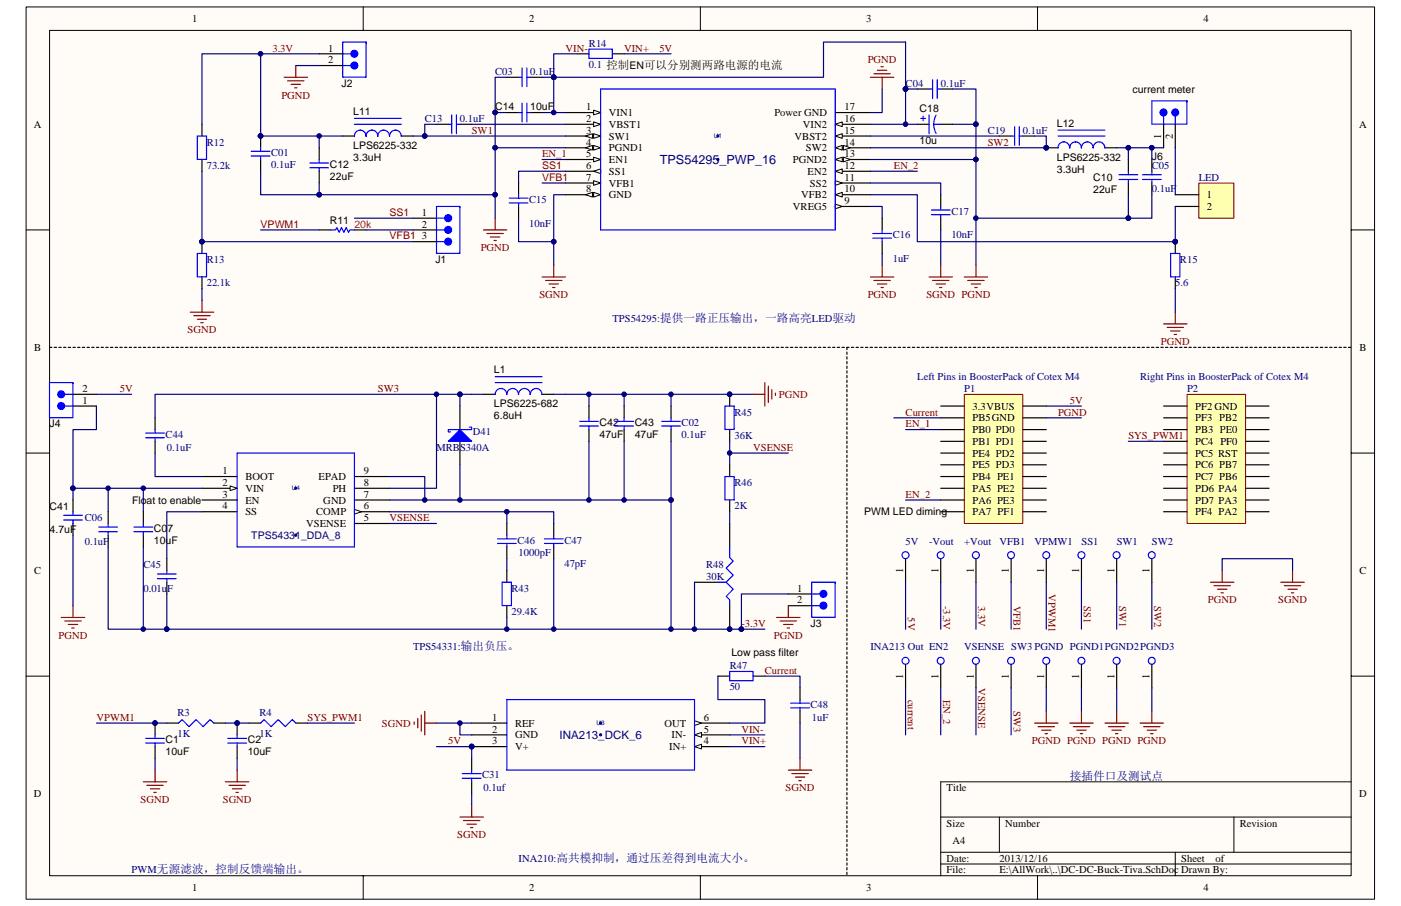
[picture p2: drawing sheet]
<svg xmlns="http://www.w3.org/2000/svg" width="432mm" height="279mm" viewBox="0 0 432 279" stroke-linecap="round" stroke-linejoin="round" font-family="sans-serif">
<path d="M8.1 2.2h415.6v275.1h-415.6z" fill="#fffcf8"/>
<path d="M8 2.1h415.7v275.2h-415.7z" fill="none" stroke="#000" stroke-width=".31"/>
<path d="M15.3 9.4h401.1v260.7h-401.1z" fill="#fffcf8"/>
<g fill="none" stroke="#000" stroke-width=".31">
<path d="M15.3 9.4h401.1v260.7h-401.1zM112 2.1v7.3M215.9 2.1v7.3M319.8 2.1v7.3M8 70.9h7.3M416.5 70.9h7.2M8 139.7h7.3M416.5 139.7h7.2M8 208.5h7.3M416.5 208.5h7.2M289.9 252h126.6M308 252v10.8"/>
<path d="M380.3 252v10.8M416.5 241.1h-126.6v29M112 270.1v7.2M215.9 270.1v7.2M289.9 262.8h126.6M289.9 266.4h126.6M319.8 270.1v7.2M362.2 262.8v7.3"/>
</g>
<path d="M174.3 34.7h10.8" fill="none" stroke="#000" stroke-width=".36"/>
<path d="M183 34l2.1 .7-2.1 .7z" fill="#fffcf8" stroke="#000" stroke-width=".31"/>
<path d="M174.3 38.3h10.8" fill="none" stroke="#000" stroke-width=".36"/>
<path d="M183 37.6l2.1 .7-2.1 .8z" fill="#fffcf8" stroke="#000" stroke-width=".31"/>
<path d="M174.3 42h10.8" fill="none" stroke="#000" stroke-width=".36"/>
<g fill="#fffcf8" stroke="#000" stroke-width=".31">
<path d="M183 41.2l2.1 .8-2.1 .7z"/>
<path d="M180.4 42l2.2-.8v1.5z"/>
</g>
<path d="M174.3 45.6h10.8" fill="none" stroke="#000" stroke-width=".36"/>
<g fill="#fffcf8" stroke="#000" stroke-width=".31">
<path d="M183 44.9l2.1 .7-2.1 .7z"/>
<path d="M180.4 45.6l2.2-.7v1.4z"/>
</g>
<path d="M174.3 49.2h10.8" fill="none" stroke="#000" stroke-width=".36"/>
<path d="M183 48.5l2.1 .7-2.1 .7z" fill="#fffcf8" stroke="#000" stroke-width=".31"/>
<path d="M174.3 52.8h10.8" fill="none" stroke="#000" stroke-width=".36"/>
<path d="M183 52.8l2.1-.7v1.4z" fill="#fffcf8" stroke="#000" stroke-width=".31"/>
<path d="M174.3 56.4h10.8" fill="none" stroke="#000" stroke-width=".36"/>
<path d="M183 55.7l2.1 .7-2.1 .7z" fill="#fffcf8" stroke="#000" stroke-width=".31"/>
<path d="M174.3 60h10.8" fill="none" stroke="#000" stroke-width=".36"/>
<g fill="#fffcf8" stroke="#000" stroke-width=".31">
<path d="M183 59.3l2.1 .7-2.1 .8z"/>
<path d="M180.4 60l2.2-.7v1.5z"/>
</g>
<path d="M257.4 63.7h10.9" fill="none" stroke="#000" stroke-width=".36"/>
<path d="M257.4 62.9l2.2 .8-2.2 .7z" fill="#fffcf8" stroke="#000" stroke-width=".31"/>
<path d="M257.4 60h10.9" fill="none" stroke="#000" stroke-width=".36"/>
<path d="M257.4 60l2.2-.7v1.5z" fill="#fffcf8" stroke="#000" stroke-width=".31"/>
<path d="M257.4 56.4h10.9" fill="none" stroke="#000" stroke-width=".36"/>
<path d="M257.4 55.7l2.2 .7-2.2 .8z" fill="#fffcf8" stroke="#000" stroke-width=".31"/>
<path d="M257.4 52.8h10.9" fill="none" stroke="#000" stroke-width=".36"/>
<path d="M257.4 52.8l2.2-.7v1.4z" fill="#fffcf8" stroke="#000" stroke-width=".31"/>
<path d="M257.4 49.2h10.9" fill="none" stroke="#000" stroke-width=".36"/>
<g fill="#fffcf8" stroke="#000" stroke-width=".31">
<path d="M257.4 49.2l2.2-.7v1.4z"/>
<path d="M259.9 48.5l2.2 .7-2.2 .7z"/>
</g>
<path d="M257.4 45.6h10.9" fill="none" stroke="#000" stroke-width=".36"/>
<g fill="#fffcf8" stroke="#000" stroke-width=".31">
<path d="M257.4 45.6l2.2-.7v1.4z"/>
<path d="M259.9 44.9l2.2 .7-2.2 .7z"/>
</g>
<path d="M257.4 42h10.9" fill="none" stroke="#000" stroke-width=".36"/>
<path d="M257.4 42l2.2-.8v1.5z" fill="#fffcf8" stroke="#000" stroke-width=".31"/>
<path d="M257.4 38.3h10.9" fill="none" stroke="#000" stroke-width=".36"/>
<path d="M257.4 38.3l2.2-.7v1.5z" fill="#fffcf8" stroke="#000" stroke-width=".31"/>
<g fill="none" stroke="#000" stroke-width=".36">
<path d="M62.3 38.3v3.7M134.5 38.3h3.7M141.8 38.3h3.6M257.4 34.7h10.9M62.3 49.2v3.6M308 42h3.6M315.3 42h3.6M62.3 74.5v3.7M62.3 85.4v3.6M145.4 223h10.8M145.4 226.6h10.8M145.4 230.3h10.8"/>
<path d="M214.1 230.3h10.8"/>
</g>
<path d="M138.2 38.3h1M139.2 35.4v5.8M140.7 35.4v5.8M140.7 38.3h1.1M185.1 27.5h72.3v43.4h-72.3zM312.7 39.1v5.8M314.2 39.1v5.8M60.8 42h2.8v7.1h-2.8zM311.6 42h1.1M314.2 42h1.1M60.8 78.2h2.8v7.2h-2.8z" fill="none" stroke="#00f" stroke-width=".36"/>
<g fill="#000080" stroke="#000080" stroke-width=".31">
<circle cx="221.3" cy="41.9" r=".34"/>
<circle cx="221.3" cy="49.2" r=".34"/>
<circle cx="152.6" cy="34.7" r=".71"/>
<circle cx="152.6" cy="45.6" r=".7"/>
<circle cx="130.9" cy="41.9" r=".7"/>
<circle cx="80.3" cy="16.6" r=".71"/>
<circle cx="80.3" cy="41.9" r=".7"/>
<circle cx="98.4" cy="60" r=".71"/>
<circle cx="152.6" cy="60" r=".7"/>
<circle cx="62.2" cy="74.5" r=".7"/>
<circle cx="300.8" cy="38.3" r=".71"/>
<circle cx="300.8" cy="49.2" r=".7"/>
<circle cx="322.5" cy="45.6" r=".7"/>
<circle cx="347.8" cy="45.6" r=".7"/>
<circle cx="145.4" cy="230.2" r=".71"/>
</g>
<g fill="none" stroke="#000080" stroke-width=".36">
<path d="M80.3 16.6v25.4h25.3M134.5 38.3h-3.6v3.7h43.4M145.4 38.3h28.9M156.2 34.7h-3.6v10.9h21.7M167.1 34.7h7.2M271.9 27.5v7.2h-3.6M293.6 38.3h7.2v10.9h-32.5M127.3 42h3.6M152.6 45.6v14.4h-54.2v-3.6M167.1 49.2h7.2M268.3 42h39.7M268.3 52.8h14.4"/>
<path d="M318.9 42h3.6v3.6h-54.2M344.2 45.6h3.6v3.6M152.6 60v7.3M268.3 63.7h3.6v3.6M271.9 78.2v3.6"/>
</g>
<g fill="none" stroke="#800000" stroke-width=".36">
<path d="M268.3 23.8h7.2M269.3 22.8h5.1M270.4 21.7h2.9M271.5 20.6h.7M271.9 23.8v3.7M149 70.9h7.2M150.1 72h5M151.2 73.1h2.9M152.3 74.2h.7M152.6 67.3v3.6M58.6 96.3h7.3M59.7 97.3h5.1"/>
<path d="M60.8 98.4h2.9M61.9 99.5h.7M62.3 92.6v3.7M167.1 85.4h7.2M168.1 86.5h5.1M169.2 87.6h2.9M170.3 88.7h.7M170.7 81.8v3.6M268.3 85.4h7.2M269.3 86.5h5.1M270.4 87.6h2.9M271.5 88.7h.7"/>
<path d="M271.9 81.8v3.6"/>
</g>
<path d="M214.1 230.3l2.1-.8v1.5z" fill="#fffcf8" stroke="#000" stroke-width=".31"/>
<path d="M214.1 226.6h10.8" fill="none" stroke="#000" stroke-width=".36"/>
<path d="M214.1 226.6l2.1-.7v1.5z" fill="#fffcf8" stroke="#000" stroke-width=".31"/>
<path d="M214.1 223h10.8" fill="none" stroke="#000" stroke-width=".36"/>
<path d="M214.1 222.3l2.1 .7-2.1 .7z" fill="#fffcf8" stroke="#000" stroke-width=".31"/>
<g fill="none" stroke="#00f" stroke-width=".36">
<path d="M157 61.1h5.7M157 62.6h5.7M159.8 60v1.1M159.8 62.6v1.1M287.1 64.8h5.7M287.1 66.2h5.7M289.9 63.7v1.1M289.9 66.2v1.1M360.8 78.2h2.8v7.2h-2.8zM44.9 135h5.8M44.9 133.6h5.8M47.8 132.5v1.1"/>
<path d="M47.8 135v1.1M144.7 131.7h.7v.8h-7.2v.7h.7M223.4 125.2h2.9v7.2h-2.9zM223.4 147h2.9v7.2h-2.9zM153.3 166.2h5.8M153.3 167.6h5.8M154.8 179.6h2.8v7.2h-2.8zM156.2 165.1v1.1M156.2 167.6v1.1M167.8 166.2h5.8M167.8 167.6h5.8M170.7 165.1v1.1"/>
<path d="M170.7 167.6v1.1M156.2 215.8h57.9v21.7h-57.9zM55 223l1.1-1.1 2.2 2.2 2.1-2.2 2.2 2.2 2.2-2.2 1.1 1.1M80.3 223l1.1-1.1 2.2 2.2 2.1-2.2 2.2 2.2 2.2-2.2 1.1 1.1M142.5 238.6h5.8M145.4 237.5v1.1M142.5 240h5.8M145.4 240v1.1"/>
</g>
<g fill="#000080" stroke="#000080" stroke-width=".31">
<circle cx="185.1" cy="223" r=".35"/>
<circle cx="185.1" cy="226.6" r=".35"/>
<circle cx="145.4" cy="230.2" r=".71"/>
<circle cx="141.7" cy="223" r=".71"/>
<circle cx="362.2" cy="74.5" r=".71"/>
<circle cx="170.7" cy="74.5" r=".71"/>
<circle cx="300.8" cy="49.2" r=".7"/>
<circle cx="347.8" cy="67.3" r=".71"/>
<circle cx="300.8" cy="67.3" r=".71"/>
<circle cx="224.9" cy="121.6" r=".7"/>
<circle cx="141.7" cy="121.6" r=".71"/>
<circle cx="156.2" cy="157.8" r=".71"/>
<circle cx="192.3" cy="121.6" r=".7"/>
<circle cx="181.5" cy="121.6" r=".71"/>
<circle cx="181.5" cy="154.2" r=".7"/>
<circle cx="141.7" cy="154.2" r=".71"/>
<circle cx="228.5" cy="194" r=".7"/>
</g>
<g fill="none" stroke="#800000" stroke-width=".36">
<path d="M286.3 85.4h7.3M287.4 86.5h5.1M288.5 87.6h2.9M289.6 88.7h.7M289.9 81.8v3.6M297.2 85.4h7.2M298.3 86.5h5M299.3 87.6h2.9M300.4 88.7h.8M300.8 81.8v3.6M358.6 99.9h7.2M362.2 96.3v3.6"/>
<path d="M235.7 118v7.2M236.8 119.1v5M359.7 101h5.1M360.8 102.1h2.9M361.9 103.1h.7M232.1 121.6h3.6M237.9 120.2v2.9M239 121.2v.8M373.1 179.6h7.2M376.7 175.9v3.7M394.8 179.6h7.2M398.4 175.9v3.7"/>
<path d="M18.9 190.4h7.2M20 191.5h5M21 192.6h2.9M22.1 193.7h.8M22.5 186.8v3.6M374.2 180.6h5M375.2 181.7h2.9M376.3 182.8h.8M395.8 180.6h5.1M396.9 181.7h2.9M398 182.8h.7M130.9 219.4v7.2"/>
<path d="M47.8 237.5v3.6M127.7 222.6v.8M128.8 221.6v2.9M129.8 220.5v5M130.9 223h3.6M44.2 241.1h7.2M45.3 242.2h5M46.4 243.3h2.8M47.4 244.4h.8M141.8 252h7.2M142.9 253h5M143.9 254.1h2.9"/>
<path d="M145 255.2h.7M145.4 248.3v3.7"/>
</g>
<g fill="none" stroke="#000080" stroke-width=".36">
<path d="M98.4 16.6h-36.1v21.7M174.3 52.8h-14.5v3.6M268.3 56.4h21.6v3.6M300.8 49.2v32.6M170.7 74.5v7.3M174.3 60h-3.6v14.5h-10.9v-7.2M289.9 70.9v10.9M347.8 60v7.3h-47M62.3 89v3.6M362.2 89v7.3M141.8 125.2v-3.6h-94v7.3M141.8 121.6h3.6"/>
<path d="M174.3 121.6h57.8M181.5 121.6v3.6M181.5 136.1v18.1M192.4 121.6v3.6M141.8 143.3v10.9M156.2 157.8v3.6M22.5 165.1v21.7M156.2 172.3v3.6M376.7 175.9v-3.6h21.7v3.6M221.3 208.5v7.3h14.4v7.2h-10.8M29.7 223h21.7M47.8 233.9v3.6"/>
<path d="M69.5 223h7.2M73.1 233.9v3.6M94.8 223h14.4M134.5 230.3h10.9v3.6M134.5 223h10.9M141.8 223v3.6h3.6M224.9 230.3h10.8M224.9 226.6h10.8M145.4 244.7v3.6"/>
</g>
<g fill="none" stroke="#000" stroke-width=".36">
<path d="M159.8 56.4v3.6M159.8 63.7v3.6M289.9 60v3.7M289.9 67.3v3.6M362.2 74.5v3.7M362.2 85.4v3.6M47.8 128.9v3.6M47.8 136.1v3.6M141.8 125.2v7.3M141.8 136.1v7.2M224.9 121.6v3.6M224.9 132.5v3.6"/>
<path d="M62.3 147h10.8M62.3 150.6h10.8M224.9 143.3v3.7M224.9 154.2v3.6M156.2 161.4v3.7M156.2 168.7v3.6M156.2 175.9v3.7M170.7 161.4v3.7M170.7 168.7v3.6M156.2 186.8v3.6M51.4 223h3.6M65.9 223h3.6"/>
<path d="M76.7 223h3.6M91.2 223h3.6M145.4 233.9v3.6M145.4 241.1v3.6"/>
</g>
<path d="M141.8 132.5l3.6 3.6h-7.2z" fill="#00f" stroke="#00f" stroke-width=".36"/>
<path d="M15.3 107.1h401.2" fill="none" stroke="#000" stroke-width=".36" stroke-dasharray=".7 .7"/>
<path d="M70.9 149.9l2.2 .7-2.2 .7z" fill="#fffcf8" stroke="#000" stroke-width=".31"/>
<path d="M62.3 154.2h10.8M62.3 157.8h10.8M109.2 157.8h10.9M109.2 161.4h10.9" fill="none" stroke="#000" stroke-width=".36"/>
<path d="M109.2 157.1l2.2 .7-2.2 .7z" fill="#fffcf8" stroke="#000" stroke-width=".31"/>
<path d="M109.2 154.2h10.9M109.2 150.6h10.9M109.2 147h10.9" fill="none" stroke="#000" stroke-width=".36"/>
<path d="M73.1 139.7h36.1v29h-36.1z" fill="none" stroke="#00f" stroke-width=".36"/>
<g fill="#000080" stroke="#000080" stroke-width=".31">
<circle cx="91.1" cy="150.6" r=".34"/>
<circle cx="91.1" cy="165" r=".34"/>
<circle cx="130.9" cy="154.2" r=".71"/>
<circle cx="134.5" cy="121.6" r=".7"/>
<circle cx="22.5" cy="150.6" r=".71"/>
<circle cx="224.9" cy="139.7" r=".7"/>
<circle cx="170.7" cy="194" r=".7"/>
<circle cx="156.2" cy="194" r=".7"/>
</g>
<path d="M167.1 56.4h7.2M47.8 139.7v7.3h14.5M134.5 121.6v29h-14.4M224.9 139.7h18.1M62.3 150.6h-39.8v3.6M62.3 157.8h-10.9v14.5M120.1 147h10.8v7.2M120.1 157.8h50.6v3.6M170.7 172.3v21.7M156.2 190.4v3.6" fill="none" stroke="#000080" stroke-width=".36"/>
<path d="M297.2 121.6h18v39.8h-18z" fill="#ffffb0"/>
<path d="M297.2 121.6h18v39.8h-18z" fill="none" stroke="#800000" stroke-width=".31"/>
<g fill="none" stroke="#000" stroke-width=".36">
<path d="M289.9 125.2h7.3M289.9 128.9h7.3M289.9 132.5h7.3M289.9 136.1h7.3M289.9 139.7h7.3M315.3 125.2h7.2M315.3 128.9h7.2M315.3 132.5h7.2M315.3 136.1h7.2M315.3 139.7h7.2M289.9 143.3h7.3M289.9 147h7.3"/>
<path d="M289.9 150.6h7.3M289.9 154.2h7.3M289.9 157.8h7.3M315.3 143.3h7.2M315.3 147h7.2M315.3 150.6h7.2M315.3 154.2h7.2M315.3 157.8h7.2"/>
</g>
<path d="M365.9 121.6h18v39.8h-18z" fill="#ffffb0"/>
<path d="M365.9 121.6h18v39.8h-18z" fill="none" stroke="#800000" stroke-width=".31"/>
<g fill="none" stroke="#000" stroke-width=".36">
<path d="M358.6 125.2h7.2M358.6 128.9h7.2M358.6 132.5h7.2M358.6 136.1h7.2M358.6 139.7h7.2M383.9 125.2h7.2M383.9 128.9h7.2M383.9 132.5h7.2M383.9 136.1h7.2M383.9 139.7h7.2M358.6 143.3h7.2M358.6 147h7.2"/>
<path d="M358.6 150.6h7.2M358.6 154.2h7.2M358.6 157.8h7.2M383.9 143.3h7.2M383.9 147h7.2M383.9 150.6h7.2M383.9 154.2h7.2M383.9 157.8h7.2M289.9 172.3v7.3M300.8 172.3v7.3M311.6 172.3v7.3M322.5 172.3v7.3"/>
<path d="M333.3 172.3v7.3M279.1 204.9v7.2M289.9 204.9v7.2M300.8 204.9v7.2M322.5 204.9v7.2M344.2 204.9v7.2"/>
</g>
<g fill="none" stroke="#000080" stroke-width=".36">
<path d="M279.1 132.5h10.8M322.5 125.2h10.8M322.5 128.9h10.8M289.9 179.6v14.4M300.8 179.6v14.4M311.6 179.6v14.4M322.5 179.6v14.4M333.3 179.6v14.4M51.4 183.2v10.8h184.3M279.1 212.1v14.5M289.9 212.1v14.5M300.8 212.1v14.5"/>
<path d="M344.2 212.1v7.3"/>
</g>
<g fill="none" stroke="#00f" stroke-width=".36">
<circle cx="289.9" cy="171.2" r="1.07"/>
<circle cx="300.8" cy="171.2" r="1.07"/>
<circle cx="311.6" cy="171.2" r="1.06"/>
<circle cx="322.5" cy="171.2" r="1.07"/>
<circle cx="333.3" cy="171.2" r="1.07"/>
<circle cx="279.1" cy="203.8" r="1.07"/>
<circle cx="289.9" cy="203.8" r="1.07"/>
<circle cx="300.8" cy="203.8" r="1.07"/>
<circle cx="322.5" cy="203.8" r="1.07"/>
<circle cx="344.1" cy="203.8" r="1.07"/>
</g>
<circle cx="51.4" cy="194" r=".7" fill="#000080" stroke="#000080" stroke-width=".31"/>
<path d="M344.2 219.4v3.6M340.6 223h7.2M341.6 224.1h5.1M342.7 225.2h2.9M343.8 226.3h.7" fill="none" stroke="#800000" stroke-width=".36"/>
<path d="M369.5 56.5h10.8v10.8h-10.8z" fill="#ffffb0"/>
<path d="M369.5 56.5h10.8v10.8h-10.8z" fill="none" stroke="#800000" stroke-width=".31"/>
<path d="M98.4 70.9h3.6M109.2 70.9h3.6M362.2 60h7.3M362.2 63.7h7.3M279.1 172.3v7.3M333.3 204.9v7.2" fill="none" stroke="#000" stroke-width=".36"/>
<path d="M80.3 70.9h18.1M268.3 60h14.4v14.5h79.5v-10.8M279.1 179.6v14.4M333.3 212.1v7.3" fill="none" stroke="#000080" stroke-width=".36"/>
<circle cx="362.2" cy="74.5" r=".71" fill="#000080" stroke="#000080" stroke-width=".31"/>
<g fill="none" stroke="#00f" stroke-width=".36">
<path d="M102 70.9h1.4l.4-.7 .7 1.4 .8-1.4 .7 1.4 .7-1.4 .7 1.4 .4-.7h1.4"/>
<circle cx="279.1" cy="171.2" r="1.07"/>
<circle cx="333.3" cy="203.8" r="1.07"/>
</g>
<path d="M333.3 219.4v3.6M73.1 237.5v3.6M329.7 223h7.2M330.8 224.1h5.1M331.9 225.2h2.9M333 226.3h.7M69.5 241.1h7.2M70.6 242.2h5M71.6 243.3h2.9M72.7 244.4h.7" fill="none" stroke="#800000" stroke-width=".36"/>
<path d="M134.5 63.7v14.4h7.2v-14.4z" fill-rule="evenodd" fill="#fff" stroke="#00f" stroke-width=".36"/>
<g fill="none" stroke="#00f" stroke-width=".36">
<path d="M109.2 38.3h14.5M109.2 36.5h14.5M283.8 36.5h1.4M284.5 35.8v1.4M286.3 35.4v5.8M287.8 38.3h2.1M288.5 35.5l-.5 1.4-.2 1.5 .2 1.4 .5 1.3M123.7 42v-.1a1.79 1.79 0 0 0-1.8-1.8 1.79 1.79 0 0 0-1.8 1.9h-.1a1.79 1.79 0 0 0-1.8-1.9 1.79 1.79 0 0 0-1.7 1.9l-.1-.1a1.81 1.81 0 0 0-1.7-1.8 1.8 1.8 0 0 0-1.9 1.9v-.1a1.81 1.81 0 0 0-1.8-1.8h.1a1.78 1.78 0 0 0-1.9 1.9M326.1 40.1h14.5M326.1 42h14.5M336.9 45.6a1.82 1.82 0 0 0-1.8-1.8 1.8 1.8 0 0 0-1.8 1.8 1.82 1.82 0 0 0-1.8-1.8 1.78 1.78 0 0 0-1.8 1.8 1.81 1.81 0 0 0-1.8-1.8 1.79 1.79 0 0 0-1.8 1.8M336.9 45.6a1.79 1.79 0 0 1 1.8-1.8 1.79 1.79 0 0 1 1.8 1.8"/>
<path d="M134.5 70.9h2.6M134.5 67.3h2.6M134.5 74.5h2.6M269 72h5.8M269 73.4h5.8M271.9 70.9v1.1M271.9 73.4v1.1M152.6 118h14.5M152.6 116.2h14.5M152.6 121.6a1.79 1.79 0 0 1 1.8-1.8 1.79 1.79 0 0 1 1.8 1.8 1.8 1.8 0 0 1 1.8-1.8 1.78 1.78 0 0 1 1.8 1.8 1.79 1.79 0 0 1 1.8-1.8 1.79 1.79 0 0 1 1.8 1.8 1.8 1.8 0 0 1 1.9-1.8h-.1a1.78 1.78 0 0 1 1.8 1.8"/>
</g>
<g fill="#00f" stroke="#00f" stroke-width=".36">
<circle cx="138.1" cy="70.9" r="1.07"/>
<circle cx="138.1" cy="67.3" r="1.07"/>
<circle cx="138.1" cy="74.5" r="1.07"/>
</g>
<g fill="none" stroke="#000" stroke-width=".36">
<path d="M282.7 38.3h3.6M289.9 38.3h3.7M105.6 42h3.6M123.7 42h3.6M322.5 45.6h3.6M340.6 45.6h3.6M127.3 67.3h7.2M127.3 70.9h7.2M127.3 74.5h7.2M271.9 67.3v3.6M271.9 74.5v3.7M149 121.6h3.6"/>
<path d="M167.1 121.6h3.6"/>
</g>
<path d="M109.2 67.3h18.1M112.8 70.9h14.5M145.4 121.6h3.6M170.7 121.6h3.6" fill="none" stroke="#000080" stroke-width=".36"/>
<circle cx="322.5" cy="45.6" r=".7" fill="#000080" stroke="#000080" stroke-width=".31"/>
<path d="M105.6 13v10.8h7.2v-10.8z" fill-rule="evenodd" fill="#fff" stroke="#00f" stroke-width=".36"/>
<path d="M105.6 16.6h2.5M105.6 20.2h2.5" fill="none" stroke="#00f" stroke-width=".36"/>
<g fill="#00f" stroke="#00f" stroke-width=".36">
<circle cx="109.2" cy="20.2" r="1.07"/>
<circle cx="109.2" cy="16.6" r="1.07"/>
</g>
<path d="M98.4 16.6h7.2M98.4 20.2h7.2" fill="none" stroke="#000" stroke-width=".36"/>
<path d="M250.2 179.6v10.8h7.2v-10.8z" fill-rule="evenodd" fill="#fff" stroke="#00f" stroke-width=".36"/>
<g fill="none" stroke="#00f" stroke-width=".36">
<path d="M77.4 46.7h5.8M77.4 48.1h5.8M80.3 45.6v1.1M80.3 48.1v1.1M203.9 129.9h5.8M203.9 131.4h5.8M206.8 128.9v1M206.8 131.4v1.1M250.2 186.8h2.5M250.2 183.2h2.5"/>
<circle cx="344.1" cy="171.2" r="1.07"/>
<circle cx="355" cy="171.2" r="1.06"/>
<circle cx="311.6" cy="203.8" r="1.07"/>
</g>
<g fill="#00f" stroke="#00f" stroke-width=".36">
<circle cx="253.8" cy="186.8" r="1.07"/>
<circle cx="253.8" cy="183.1" r="1.07"/>
</g>
<path d="M80.3 42v3.6M80.3 49.2v3.6M206.8 125.2v3.7M206.8 132.5v3.6M344.2 172.3v7.3M355 172.3v7.3M243 183.2h7.2M243 186.8h7.2M311.6 204.9v7.2" fill="none" stroke="#000" stroke-width=".36"/>
<g fill="none" stroke="#800000" stroke-width=".36">
<path d="M87.5 23.8h7.3M88.6 24.9h5.1M89.7 26h2.9M90.8 27.1h.7M91.2 20.2v3.6M239.4 190.4h7.2M240.4 191.5h5.1M241.5 192.6h2.9M242.6 193.7h.7M243 186.8v3.6M322.5 219.4v3.6M318.9 223h7.2"/>
<path d="M320 224.1h5M321 225.2h2.9M322.1 226.3h.7"/>
</g>
<g fill="none" stroke="#000080" stroke-width=".36">
<path d="M91.2 20.2h7.2M62.3 52.8v21.7h65M80.3 52.8v7.2h18.1M192.4 136.1v18.1M206.8 136.1v18.1h-86.7M206.8 121.6v3.6M347.8 136.1h10.8M206.8 154.2v39.8M279.1 154.2h10.8M344.2 179.6v14.4M355 179.6v14.4M243 183.2h-14.5v10.8"/>
<path d="M311.6 212.1v14.5"/>
</g>
<g fill="#000080" stroke="#000080" stroke-width=".31">
<circle cx="228.5" cy="194" r=".7"/>
<circle cx="80.3" cy="41.9" r=".7"/>
<circle cx="62.2" cy="74.5" r=".7"/>
<circle cx="98.4" cy="60" r=".71"/>
<circle cx="206.8" cy="121.6" r=".7"/>
<circle cx="206.8" cy="154.2" r=".7"/>
<circle cx="192.3" cy="154.2" r=".7"/>
<circle cx="206.8" cy="194" r=".7"/>
</g>
<path d="M261 107.1v163" fill="none" stroke="#000" stroke-width=".36" stroke-dasharray=".7 .7"/>
<path d="M15.3 118v10.8h7.2v-10.8z" fill-rule="evenodd" fill="#fff" stroke="#00f" stroke-width=".36"/>
<g fill="none" stroke="#00f" stroke-width=".36">
<path d="M181.5 15.2h7.2v2.8h-7.2zM159.8 23.8h1.1M160.9 21v5.7M162.4 23.8h1M162.4 21v5.7M286.3 27.5h1.1M287.4 24.6v5.8M288.9 27.5h1M288.9 24.6v5.8M352.1 53.9h5.8M352.1 55.4h5.8M355 52.8v1.1"/>
<path d="M355 55.4v1M20 121.6h2.5M20 125.2h2.5M30.4 164h5.8M30.4 162.5h5.8M33.3 161.4v1.1M33.3 164v1.1"/>
</g>
<g fill="#00f" stroke="#00f" stroke-width=".36">
<circle cx="18.9" cy="121.6" r="1.06"/>
<circle cx="18.9" cy="125.2" r="1.06"/>
</g>
<path d="M177.9 16.6h3.6M188.7 16.6h3.7M156.2 23.8h3.6M163.4 23.8h3.7M282.7 27.5h3.6M289.9 27.5h3.7M355 49.2v3.6M355 56.4v3.6M22.5 125.2h7.2M22.5 121.6h7.2M33.3 157.8v3.6M33.3 165.1v3.6" fill="none" stroke="#000" stroke-width=".36"/>
<path d="M156.2 23.8h-3.6v10.9M293.6 27.5h7.2v10.8M98.4 42v3.6M355 60v7.3h-7.2M29.7 125.2v7.3h-7.2v18.1M29.7 121.6h10.9M33.3 150.6v7.2M44.2 150.6v7.2M33.3 168.7v25.3h18.1M44.2 168.7v25.3" fill="none" stroke="#000080" stroke-width=".36"/>
<g fill="#000080" stroke="#000080" stroke-width=".31">
<circle cx="98.4" cy="41.9" r=".7"/>
<circle cx="152.6" cy="34.7" r=".71"/>
<circle cx="300.8" cy="38.3" r=".71"/>
<circle cx="347.8" cy="67.3" r=".71"/>
<circle cx="22.5" cy="150.6" r=".71"/>
<circle cx="33.3" cy="150.6" r=".7"/>
<circle cx="51.4" cy="194" r=".7"/>
<circle cx="44.2" cy="194" r=".7"/>
<circle cx="44.2" cy="150.6" r=".71"/>
</g>
<path d="M355 31.1v7.2h10.8v-7.2z" fill-rule="evenodd" fill="#fff" stroke="#00f" stroke-width=".36"/>
<g fill="none" stroke="#00f" stroke-width=".36">
<path d="M159.8 34.7h1.1M160.9 31.8v5.8M162.4 34.7h1M162.4 31.8v5.8M358.6 35.8v2.5M362.2 35.8v2.5M95.5 50.3h5.8M95.5 51.7h5.8M98.4 49.2v1.1M98.4 51.7v1.1M344.9 53.9h5.8M344.9 55.4h5.8"/>
<path d="M347.8 52.8v1.1M347.8 55.4v1M178.6 129.9h5.8M178.6 131.4h5.8M181.5 128.9v1M181.5 131.4v1.1M189.5 129.9h5.8M189.5 131.4h5.8M192.4 128.9v1M192.4 131.4v1.1M19.6 158.9h5.8M22.5 157.8v1.1"/>
<path d="M19.6 160.4h5.8M22.5 160.4v1M41.3 162.5h5.8M41.3 164h5.8M44.2 161.4v1.1M44.2 164v1.1M48.5 177h5.8M48.5 178.5h5.8M51.4 175.9v1.1M51.4 178.5v1.1M221.3 179.6h2.5M224.9 168.7v3.2l1.1 1.1-2.2 2.2 2.2 2.2-2.2 2.2 2.2 2.1-2.2 2.2 1.1 1.1v1.8"/>
<path d="M224.9 207.1h7.2v2.8h-7.2zM243.7 216.9h5.8M243.7 218.3h5.8M246.6 215.8v1.1M246.6 218.3v1.1M44.9 229.2h5.8M44.9 227.7h5.8M47.8 226.6v1.1M47.8 229.2v1.1M70.2 227.7h5.8M70.2 229.2h5.8M73.1 226.6v1.1"/>
<path d="M73.1 229.2v1.1"/>
<circle cx="355" cy="203.8" r="1.07"/>
</g>
<g fill="#00f" stroke="#00f" stroke-width=".36">
<circle cx="362.2" cy="34.7" r="1.07"/>
<circle cx="358.6" cy="34.7" r="1.07"/>
</g>
<g fill="none" stroke="#000" stroke-width=".36">
<path d="M156.2 34.7h3.6M163.4 34.7h3.7M358.6 38.3v7.3M362.2 38.3v7.3M98.4 45.6v3.6M98.4 52.8v3.6M347.8 49.2v3.6M347.8 56.4v3.6M181.5 125.2v3.7M181.5 132.5v3.6M192.4 125.2v3.7M192.4 132.5v3.6"/>
<path d="M22.5 154.2v3.6M44.2 157.8v3.6M22.5 161.4v3.7M44.2 165.1v3.6M51.4 172.3v3.6M51.4 179.6v3.6M214.1 179.6h7.2M224.9 161.4v7.3M224.9 186.8v7.2M221.3 208.5h3.6M232.1 208.5h3.6M246.6 212.1v3.7"/>
<path d="M246.6 219.4v3.6M355 204.9v7.2M47.8 223v3.6M47.8 230.3v3.6M73.1 223v3.6M73.1 230.3v3.6"/>
</g>
<g fill="none" stroke="#000080" stroke-width=".36">
<path d="M177.9 16.6h-7.2v7.2M192.4 16.6h14.4M167.1 23.8h3.6M170.7 23.8v10.9M170.7 23.8h83.1v-10.8h25.3v25.3M268.3 38.3h14.4M279.1 27.5h3.6M347.8 45.6h7.2M358.6 45.6h-3.6v3.6M362.2 45.6v14.4M224.9 136.1v7.2M275.5 128.9h14.4"/>
<path d="M224.9 157.8v3.6M120.1 161.4h14.4M214.1 179.6v14.4M235.7 208.5h10.9v3.6M322.5 212.1v7.3M355 212.1v7.3M246.6 223v10.9"/>
</g>
<g fill="#000080" stroke="#000080" stroke-width=".31">
<circle cx="355" cy="45.6" r=".7"/>
<circle cx="170.7" cy="23.8" r=".71"/>
<circle cx="170.7" cy="34.7" r=".71"/>
<circle cx="279.1" cy="27.4" r=".71"/>
<circle cx="279.1" cy="38.3" r=".71"/>
<circle cx="73.1" cy="223" r=".71"/>
<circle cx="347.8" cy="45.6" r=".7"/>
<circle cx="47.8" cy="223" r=".7"/>
<circle cx="224.9" cy="194" r=".7"/>
<circle cx="214" cy="194" r=".7"/>
</g>
<path d="M355 219.4v3.6M243 237.5h7.2M244.1 238.6h5M245.1 239.6h2.9M246.6 233.9v3.6M351.4 223h7.2M352.5 224.1h5M353.6 225.2h2.8M354.6 226.3h.8M246.2 240.7h.7" fill="none" stroke="#800000" stroke-width=".36"/>
<text font-size="3.9" fill="#000080" x="203.4" y="50.5">TPS54295_PWP_16</text>
<g font-size="3.6" fill="#000080">
<text x="172.5" y="227.9">INA213_DCK_6</text>
<text x="329.7" y="240.4">接插件口及测试点</text>
</g>
<g font-size="3.3">
<text x="59.2" y="6.9">1</text>
<text x="163.1" y="6.9">2</text>
<text x="267" y="6.9">3</text>
<text x="370.9" y="6.9">4</text>
<text x="101.1" y="15.9">1</text>
<text x="101.1" y="19.5">2</text>
<text x="180.6" y="34">1</text>
<text x="187.7" y="35.8">VIN1</text>
<text x="238.7" y="35.8">Power GND</text>
<text x="260.3" y="34">17</text>
<text x="10.5" y="39.4">A</text>
<text x="180.6" y="37.6">2</text>
<text x="180.6" y="41.3">3</text>
<text x="187.7" y="39.4">VBST1</text>
<text x="247.5" y="39.4">VIN2</text>
<text x="260.3" y="41.3">15</text>
<text x="260.3" y="37.6">16</text>
<text x="418.9" y="39.4">A</text>
<text x="180.6" y="44.9">4</text>
<text x="187.7" y="43.1">SW1</text>
<text x="187.7" y="46.7">PGND1</text>
<text x="244.9" y="43.1">VBST2</text>
<text x="248.4" y="46.7">SW2</text>
<text x="260.3" y="44.9">14</text>
<text x="357.9" y="42.9" transform="rotate(-90 357.9 42.9)">1</text>
<text x="361.5" y="42.9" transform="rotate(-90 361.5 42.9)">2</text>
<text x="180.6" y="48.5">5</text>
<text x="180.6" y="52.1">6</text>
<text x="187.7" y="50.3">EN1</text>
<text x="187.7" y="53.9">SS1</text>
<text x="244.4" y="50.3">PGND2</text>
<text x="248.9" y="53.9">EN2</text>
<text x="260.3" y="48.5">13</text>
<text x="260.3" y="52.1">12</text>
<text x="180.6" y="55.7">7</text>
<text x="180.6" y="59.4">8</text>
<text x="187.7" y="57.6">VFB1</text>
<text x="249.6" y="57.6">SS2</text>
<text x="260.3" y="59.4">10</text>
<text x="260.3" y="55.7">11</text>
<text x="187.7" y="61.2">GND</text>
<text x="244.4" y="64.8">VREG5</text>
<text x="246.9" y="61.2">VFB2</text>
<text x="260.3" y="63">9</text>
<text x="372" y="61.2">1</text>
<text x="372" y="64.8">2</text>
<text x="130" y="66.6">1</text>
<text x="130" y="70.2">2</text>
<text x="130" y="73.8">3</text>
<text x="10.6" y="108.2">B</text>
<text x="419" y="108.2">B</text>
<text x="25.4" y="124.5">1</text>
<text x="25.4" y="120.9">2</text>
<text x="299.7" y="126.3">3.3VBUS</text>
<text x="299.7" y="130">PB5GND</text>
<text x="368.4" y="126.3">PF2 GND</text>
<text x="368.4" y="130">PF3 PB2</text>
<text x="299.7" y="133.6">PB0 PD0</text>
<text x="299.7" y="137.2">PB1 PD1</text>
<text x="368.4" y="133.6">PB3 PE0</text>
<text x="368.4" y="137.2">PC4 PF0</text>
<text x="299.7" y="140.8">PE4 PD2</text>
<text x="368.4" y="140.8">PC5 RST</text>
<text x="68.6" y="146.3">1</text>
<text x="68.6" y="149.9">2</text>
<text x="75.6" y="148.1">BOOT</text>
<text x="98.2" y="148.1">EPAD</text>
<text x="112.1" y="146.3">9</text>
<text x="112.1" y="149.9">8</text>
<text x="299.7" y="144.4">PE5 PD3</text>
<text x="299.7" y="148.1">PB4 PE1</text>
<text x="368.4" y="144.4">PC6 PB7</text>
<text x="368.4" y="148.1">PC7 PB6</text>
<text x="68.6" y="153.5">3</text>
<text x="75.6" y="151.7">VIN</text>
<text x="75.6" y="155.3">EN</text>
<text x="99.7" y="155.3">GND</text>
<text x="102.5" y="151.7">PH</text>
<text x="112.1" y="153.5">7</text>
<text x="299.7" y="151.7">PA5 PE2</text>
<text x="299.7" y="155.3">PA6 PE3</text>
<text x="368.4" y="151.7">PD6 PA4</text>
<text x="368.4" y="155.3">PD7 PA3</text>
<text x="68.6" y="157.1">4</text>
<text x="75.6" y="158.9">SS</text>
<text x="97.5" y="158.9">COMP</text>
<text x="112.1" y="160.7">5</text>
<text x="112.1" y="157.1">6</text>
<text x="299.7" y="158.9">PA7 PF1</text>
<text x="368.4" y="158.9">PF4 PA2</text>
<text x="94.4" y="162.6">VSENSE</text>
<text x="10.6" y="177">C</text>
<text x="278.4" y="176.8" transform="rotate(-90 278.4 176.8)">1</text>
<text x="289.2" y="176.8" transform="rotate(-90 289.2 176.8)">1</text>
<text x="300.1" y="176.8" transform="rotate(-90 300.1 176.8)">1</text>
<text x="310.9" y="176.8" transform="rotate(-90 310.9 176.8)">1</text>
<text x="321.8" y="176.8" transform="rotate(-90 321.8 176.8)">1</text>
<text x="332.6" y="176.8" transform="rotate(-90 332.6 176.8)">1</text>
<text x="343.5" y="176.8" transform="rotate(-90 343.5 176.8)">1</text>
<text x="354.3" y="176.8" transform="rotate(-90 354.3 176.8)">1</text>
<text x="419" y="177">C</text>
<text x="245.7" y="182.5">1</text>
<text x="245.7" y="186.1">2</text>
<text x="278.4" y="209.4" transform="rotate(-90 278.4 209.4)">1</text>
<text x="289.2" y="209.4" transform="rotate(-90 289.2 209.4)">1</text>
<text x="300.1" y="209.4" transform="rotate(-90 300.1 209.4)">1</text>
<text x="310.9" y="209.4" transform="rotate(-90 310.9 209.4)">1</text>
<text x="321.8" y="209.4" transform="rotate(-90 321.8 209.4)">1</text>
<text x="332.6" y="209.4" transform="rotate(-90 332.6 209.4)">1</text>
<text x="343.5" y="209.4" transform="rotate(-90 343.5 209.4)">1</text>
<text x="354.3" y="209.4" transform="rotate(-90 354.3 209.4)">1</text>
<text x="151.7" y="222.3">1</text>
<text x="151.7" y="225.9">2</text>
<text x="158.7" y="224.1">REF</text>
<text x="158.7" y="227.7">GND</text>
<text x="204.8" y="224.1">OUT</text>
<text x="207" y="227.7">IN-</text>
<text x="217" y="225.9">5</text>
<text x="217" y="222.3">6</text>
<text x="151.7" y="229.6">3</text>
<text x="158.7" y="231.4">V+</text>
<text x="206.2" y="231.4">IN+</text>
<text x="217" y="229.6">4</text>
<text x="10.5" y="245.8">D</text>
<text x="291.8" y="244">Title</text>
<text x="418.9" y="245.8">D</text>
<text x="291.8" y="254.9">Size</text>
<text x="309.8" y="254.9">Number</text>
<text x="382.1" y="254.9">Revision</text>
<text x="293.6" y="260.3">A4</text>
<text x="291.8" y="265.7">Date:</text>
<text x="291.8" y="269.4">File:</text>
<text x="308" y="265.7">2013/12/16</text>
<text x="308.1" y="269.4">E:\AllWork\..\DC-DC-Buck-Tiva.SchDoc Drawn By:</text>
<text x="364.1" y="265.7">Sheet</text>
<text x="374.6" y="265.7">of</text>
<text x="59.2" y="274.8">1</text>
<text x="163.1" y="274.8">2</text>
<text x="267" y="274.8">3</text>
<text x="370.9" y="274.8">4</text>
</g>
<g font-size="3.3" fill="#800000">
<text x="83.9" y="15.9">3.3V</text>
<text x="174.3" y="15.9">VIN-</text>
<text x="192.4" y="15.9">VIN+</text>
<text x="203.2" y="15.9">5V</text>
<text x="267.4" y="19.5">PGND</text>
<text x="86.7" y="30.4">PGND</text>
<text x="145.4" y="41.3">SW1</text>
<text x="304.4" y="44.9">SW2</text>
<text x="167.1" y="48.5">EN_1</text>
<text x="275.5" y="52.1">EN_2</text>
<text x="148.2" y="77.5">PGND</text>
<text x="166.2" y="91.9">SGND</text>
<text x="267.4" y="91.9">PGND</text>
<text x="285.5" y="91.9">SGND PGND</text>
<text x="57.8" y="102.8">SGND</text>
<text x="357.8" y="106.4">PGND</text>
<text x="37" y="120.9">5V</text>
<text x="116.5" y="120.9">SW3</text>
<text x="240.1" y="122.7">PGND</text>
<text x="329.7" y="124.5">5V</text>
<text x="279.1" y="131.8">EN_1</text>
<text x="279.1" y="128.2">Current</text>
<text x="326.1" y="128.2">PGND</text>
<text x="347.8" y="135.4">SYS_PWM1</text>
<text x="232.1" y="139">VSENSE</text>
<text x="279.1" y="153.5">EN_2</text>
<text x="120.1" y="160.7">VSENSE</text>
<text x="323.2" y="183.2" transform="rotate(90 323.2 183.2)">VPWM1</text>
<text x="279.8" y="190.4" transform="rotate(90 279.8 190.4)">5V</text>
<text x="290.7" y="186.8" transform="rotate(90 290.7 186.8)">-3.3V</text>
<text x="301.5" y="186.8" transform="rotate(90 301.5 186.8)">3.3V</text>
<text x="312.4" y="186.8" transform="rotate(90 312.4 186.8)">VFB1</text>
<text x="334" y="186.8" transform="rotate(90 334 186.8)">SS1</text>
<text x="344.9" y="186.8" transform="rotate(90 344.9 186.8)">SW1</text>
<text x="355.7" y="186.8" transform="rotate(90 355.7 186.8)">SW2</text>
<text x="372.3" y="186.1">PGND</text>
<text x="394" y="186.1">SGND</text>
<text x="18.1" y="197">PGND</text>
<text x="228.5" y="193.3">-3.3V</text>
<text x="238.5" y="197">PGND</text>
<text x="235.8" y="207.8">Current</text>
<text x="279.8" y="215.8" transform="rotate(90 279.8 215.8)">current</text>
<text x="290.7" y="215.8" transform="rotate(90 290.7 215.8)">EN_2</text>
<text x="301.5" y="212.2" transform="rotate(90 301.5 212.2)">VSENSE</text>
<text x="312.4" y="219.4" transform="rotate(90 312.4 219.4)">SW3</text>
<text x="29.7" y="222.3">VPWM1</text>
<text x="94.8" y="222.3">SYS_PWM1</text>
<text x="117.7" y="224.1">SGND</text>
<text x="228.5" y="225.9">VIN-</text>
<text x="138.2" y="229.6">5V</text>
<text x="228.5" y="229.6">VIN+</text>
<text x="318.1" y="229.6">PGND PGND PGND PGND</text>
<text x="242.1" y="244">SGND</text>
<text x="43.3" y="247.6">SGND</text>
<text x="68.7" y="247.6">SGND</text>
<text x="140.9" y="258.5">SGND</text>
</g>
<g font-size="3.3" fill="#000080">
<text x="181.5" y="14.5">R14</text>
<text x="152.6" y="23.1">C03</text>
<text x="163.4" y="23.1">0.1uF</text>
<text x="181.5" y="21">0.1 控制EN可以分别测两路电源的电流</text>
<text x="279.1" y="26.8">C04</text>
<text x="290" y="26.8">0.1uF</text>
<text x="130.9" y="37.6">C13</text>
<text x="141.8" y="37.6">0.1uF</text>
<text x="304.4" y="41.3">C19</text>
<text x="315.3" y="41.3">0.1uF</text>
<text x="63.7" y="44.9">R12</text>
<text x="63.7" y="52.1">73.2k</text>
<text x="83.6" y="51.8">0.1uF</text>
<text x="83.6" y="48.1">C01</text>
<text x="355" y="52.1">C05</text>
<text x="355" y="59.4">0.1uF</text>
<text x="369.5" y="55.7">LED</text>
<text x="163.1" y="62.6">C15</text>
<text x="163.1" y="69.8">10nF</text>
<text x="293.2" y="66.2">C17</text>
<text x="275.1" y="73.5">C16</text>
<text x="293.2" y="73.5">10nF</text>
<text x="63.7" y="81.1">R13</text>
<text x="275.1" y="80.7">1uF</text>
<text x="363.7" y="81.1">R15</text>
<text x="63.7" y="88.3">22.1k</text>
<text x="362.2" y="88.3">5.6</text>
<text x="188.8" y="99.2">TPS54295:提供一路正压输出，一路高亮LED驱动</text>
<text x="282.7" y="117.3">Left Pins in BoosterPack of Cotex M4</text>
<text x="351.4" y="117.3">Right Pins in BoosterPack of Cotex M4</text>
<text x="297.2" y="120.9">P1</text>
<text x="365.9" y="120.9">P2</text>
<text x="210.1" y="131.4">C02</text>
<text x="226.4" y="128.2">R45</text>
<text x="51.1" y="135">C44</text>
<text x="145.8" y="134.3">D41</text>
<text x="210.1" y="135">0.1uF</text>
<text x="226.4" y="135.4">36K</text>
<text x="51.4" y="139">0.1uF</text>
<text x="134.5" y="139">MRBS340A</text>
<text x="226.4" y="149.9">R46</text>
<text x="26.1" y="160.7">C06</text>
<text x="226.4" y="157.1">2K</text>
<text x="26.1" y="168">0.1uF</text>
<text x="159.5" y="167.6">C46</text>
<text x="173.9" y="167.6">C47</text>
<text x="279.1" y="168">5V</text>
<text x="286.3" y="168">-Vout</text>
<text x="297.2" y="168">+Vout</text>
<text x="308" y="168">VFB1</text>
<text x="318.9" y="168">VPMW1</text>
<text x="333.3" y="168">SS1</text>
<text x="344.2" y="168">SW1</text>
<text x="355" y="168">SW2</text>
<text x="159.9" y="171.6">1000pF</text>
<text x="44.2" y="175.2">C45</text>
<text x="173.9" y="174.9">47pF</text>
<text x="217.7" y="178.9">30K</text>
<text x="217.7" y="175.2">R48</text>
<text x="44.2" y="182.5">0.01uF</text>
<text x="157.7" y="182.5">R43</text>
<text x="157.7" y="189.7">29.4K</text>
<text x="127.3" y="200.6">TPS54331:输出负压。</text>
<text x="268.3" y="200.6">INA213 Out EN2</text>
<text x="297.2" y="200.6">VSENSE SW3 PGND PGND1PGND2PGND3</text>
<text x="224.9" y="206.4">R47</text>
<text x="224.9" y="212.9">50</text>
<text x="54.7" y="220.9">R3</text>
<text x="80" y="220.9">R4</text>
<text x="249.8" y="218.3">C48</text>
<text x="54.7" y="227.4">1K</text>
<text x="80" y="227.4">1K</text>
<text x="250.2" y="222.3">1uF</text>
<text x="148.6" y="240.1">C31</text>
<text x="149" y="244">0.1uf</text>
<text x="40.6" y="269.4">PWM无源滤波，控制反馈端输出。</text>
<text x="159.9" y="265.7">INA210:高共模抑制，通过压差得到电流大小。</text>
</g>
<g font-size="3.2">
<text x="105.3" y="26.8">J2</text>
<text x="349" y="28.6">current meter</text>
<text x="108.9" y="35.5">L11</text>
<text x="152.6" y="34">C14</text>
<text x="163.4" y="34">10uF</text>
<text x="283.4" y="34.4">C18</text>
<text x="325.7" y="39.1">L12</text>
<text x="108.9" y="46">LPS6225-332</text>
<text x="283.4" y="44.5">10u</text>
<text x="101.7" y="51.8">C12</text>
<text x="108.9" y="49.6">3.3uH</text>
<text x="325.7" y="53.2">3.3uH</text>
<text x="325.7" y="49.6">LPS6225-332</text>
<text x="355" y="49.2">J6</text>
<text x="101.7" y="55.4">22uF</text>
<text x="337" y="59.4">22uF</text>
<text x="337" y="55.8">C10</text>
<text x="101.7" y="69.2">R11</text>
<text x="134.2" y="81.1">J1</text>
<text x="152.3" y="115.1">L1</text>
<text x="152.3" y="125.6">LPS6225-682</text>
<text x="15.3" y="131.8">J4</text>
<text x="152.3" y="129.3">6.8uH</text>
<text x="184.8" y="131.4">C42</text>
<text x="195.6" y="131.4">C43</text>
<text x="184.8" y="135.1">47uF</text>
<text x="195.6" y="135.1">47uF</text>
<text x="40.7" y="155.3">Float to enable</text>
<text x="15.3" y="157.1">C41</text>
<text x="266.4" y="159">PWM LED diming</text>
<text x="15.3" y="164.4">4.7uF</text>
<text x="47.4" y="167.6">10uF</text>
<text x="47.4" y="164">C07</text>
<text x="249.8" y="193.4">J3</text>
<text x="225.4" y="202.4">Low pass filter</text>
<text x="51.1" y="232.8">10uF</text>
<text x="51.1" y="229.2">C1</text>
<text x="76.3" y="232.8">10uF</text>
<text x="76.3" y="229.2">C2</text>
</g>
<g font-size="3.2" fill="#800000">
<text x="167.1" y="52.1">SS1</text>
<text x="167.1" y="55.8">VFB1</text>
<text x="80.3" y="70.2">VPWM1</text>
<text x="120.1" y="66.6">SS1</text>
<text x="120.1" y="73.9">VFB1</text>
</g>
<text font-size="3.2" fill="#ee0e22" x="109.2" y="70.2">20k</text>
<text font-size="3.2" fill="#000080" x="77.4" y="166.2">TPS54331_DDA_8</text>
<g font-size="1.9" fill="#000080">
<text x="220" y="42.6">U1</text>
<text x="89.9" y="151.3">U4</text>
<text x="183.9" y="223.7">U3</text>
</g>
</svg>
